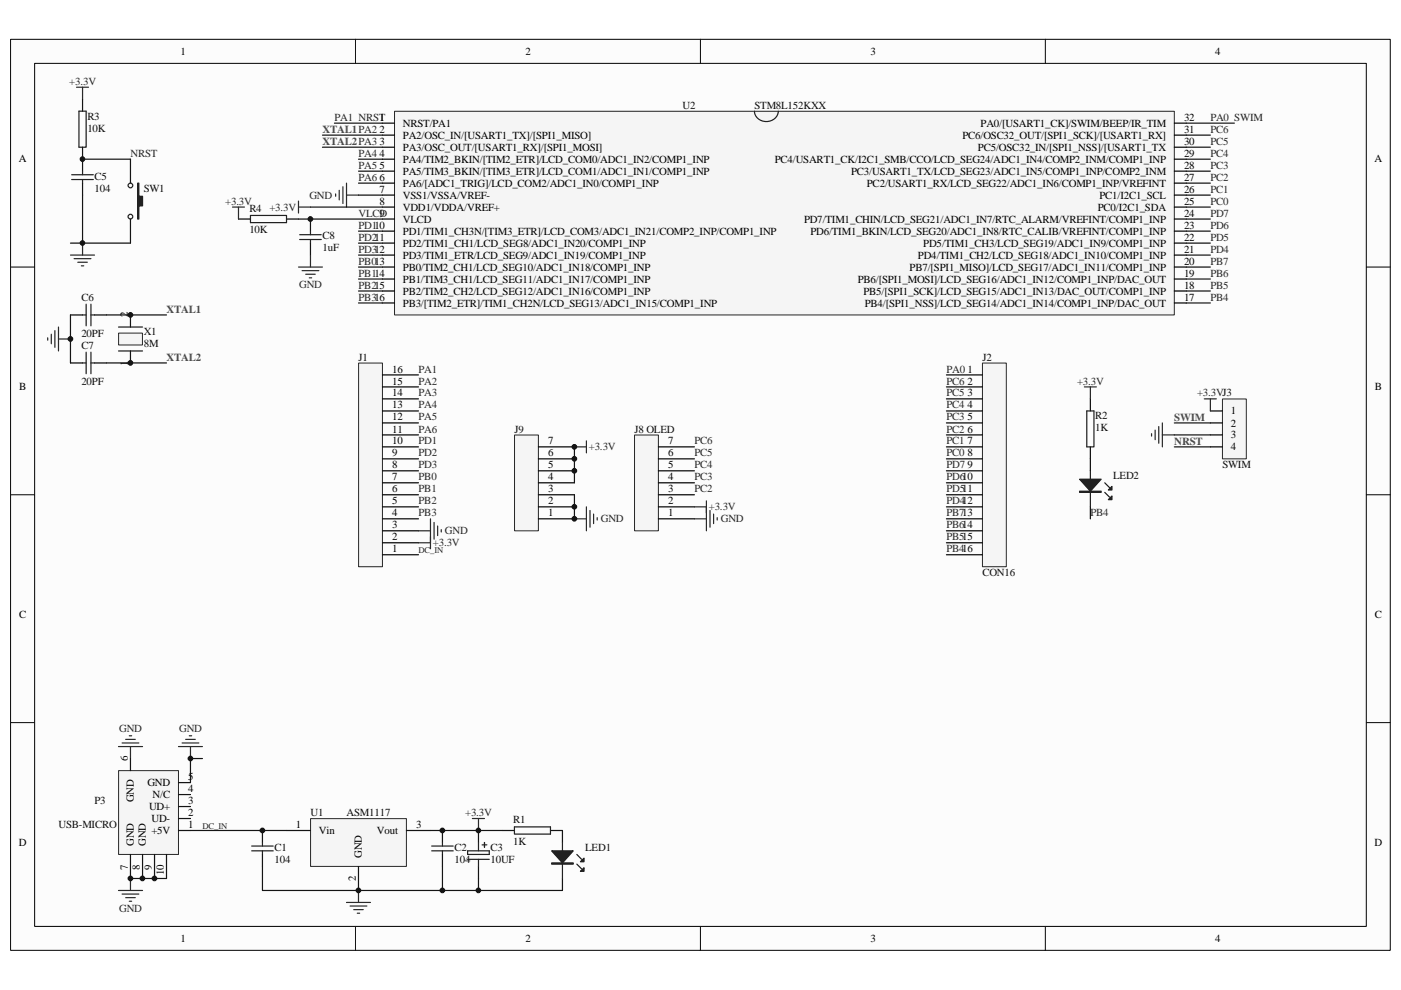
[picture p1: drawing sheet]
<svg xmlns="http://www.w3.org/2000/svg" width="297mm" height="210mm" viewBox="0 0 297 210" stroke-linecap="round" stroke-linejoin="round" font-family="sans-serif">
<path d="M2.3 8.4h292.5v193.2h-292.5z" fill="#fcfcfc"/>
<path d="M2.2 8.3h292.6v193.3h-292.6z" fill="none" stroke="#000" stroke-width=".21"/>
<path d="M7.4 13.5h282.3v183h-282.3z" fill="#fcfcfc"/>
<g fill="none" stroke="#000" stroke-width=".21">
<path d="M7.3 13.4h282.4v183.1h-282.4zM75.4 8.3v5.1M148.5 8.3v5.1M221.6 8.3v5.1M2.2 56.6h5.1M289.7 56.6h5.1M2.2 104.9h5.1M289.7 104.9h5.1M2.2 153.3h5.1M289.7 153.3h5.1M75.4 196.5v5.1M148.5 196.5v5.1"/>
<path d="M221.6 196.5v5.1"/>
</g>
<path d="M231.2 84.6v2.6M231.2 94.8v5.1M231.2 107.5v2.5" fill="none" stroke="#000" stroke-width=".25"/>
<path d="M230.4 87.2h1.5v7.6h-1.5zM231.2 99.9v7.6M234.2 104.4l1 1.1M234.2 102.4l1 1" fill="none" stroke="#1c1c1c" stroke-width=".25"/>
<g fill="#1c1c1c" stroke="#1c1c1c" stroke-width=".25">
<path d="M228.9 101.6h4.6l-2.3 2.6z"/>
<path d="M235.8 105.2v.8h-.8z"/>
<path d="M235.8 103.2v.7h-.8z"/>
<path d="M228.9 104.2h4.6v.2h-4.6z" fill-rule="evenodd"/>
</g>
<path d="M259.2 84.6h5v12.7h-5z" fill="#f5f5f5"/>
<path d="M259.2 84.6h5v12.7h-5z" fill="none" stroke="#262626" stroke-width=".21"/>
<g fill="none" stroke="#000" stroke-width=".25">
<path d="M256.6 87.2h2.6M256.6 89.7h2.6M256.6 92.2h2.6M256.6 94.8h2.6M55.6 176.1v2.6M93.8 176.1v2.6M101.4 176.1v2.6M106.5 176.1h2.6M116.7 176.1h2.5v2.6M55.6 181.2v2.6M93.8 181.2v2.6M101.4 183.8v2.5"/>
<path d="M119.2 186.3v2.6"/>
</g>
<path d="M249 89.7h7.6M249 92.2h7.6M249 94.8h7.6M91.3 176.1h15.2" fill="none" stroke="#0e0e0e" stroke-width=".25"/>
<path d="M244.2 92v.5M244.9 91.2v2.1M245.7 90.5v3.5M246.4 89.7v5.1M246.4 92.2h2.6M100.2 173.6h2.5M101.4 173.6v2.5M73.5 191.4h5M74.2 192.2h3.6M75 192.9h2M75.8 193.7h.5M76 188.9v2.5" fill="none" stroke="#262626" stroke-width=".25"/>
<g fill="none" stroke="#1c1c1c" stroke-width=".25">
<path d="M53.4 179.5h4.5M55.6 178.7v.8M91.5 179.5h4.6M93.8 178.7v.8M101.4 178.7v1.8M102.2 179.2h1M102.7 178.7v1M109.1 175.4h7.6v1.5h-7.6zM119.2 178.7v7.6M53.4 180.5h4.5M55.6 180.5v.7M91.5 180.5h4.6"/>
<path d="M93.8 180.5v.7M99.1 180.5h4.6v.7h-4.6zM99.1 182.3h4.6M101.4 182.3v1.5M122.3 183.3l1 1M122.3 181.2l1 1.1"/>
</g>
<g fill="#1c1c1c" stroke="#1c1c1c" stroke-width=".25">
<path d="M117 180.5h4.5l-2.3 2.5z"/>
<path d="M123.8 184v.8h-.7z"/>
<path d="M123.8 182v.8h-.7z"/>
<path d="M117 183h4.5v.3h-4.5z" fill-rule="evenodd"/>
</g>
<path d="M25.2 70.7h5v2.5h-5z" fill="#f5f5f5"/>
<path d="M25.1 70.7h5.1v2.5h-5.1z" fill="none" stroke="#262626" stroke-width=".21"/>
<g fill="none" stroke="#1c1c1c" stroke-width=".25">
<path d="M15.2 38.1h4.6M15.2 37.1h4.6M16.7 23.6h1.6v7.6h-1.6zM17.5 36.3v.8M17.5 38.1v.7M17.5 77h.8M17.5 66.8h.8M18.3 64.5v4.6M18.3 74.7v4.6M19.3 77h.7M19.3 66.8h.7M19.3 64.5v4.6"/>
<path d="M19.3 74.7v4.6M25.1 74.4h5.1M25.1 69.4h5.1"/>
<circle cx="27.7" cy="39.3" r=".49"/>
<circle cx="27.7" cy="45.9" r=".49"/>
</g>
<path d="M17.5 21v2.6M17.5 31.2v5.1M17.5 38.8v2.6M27.7 33.8v5M27.7 46.5v5.1M14.9 66.8h2.6M14.9 77h2.6M20 66.8h2.6M20 77h2.6M27.7 66.8v2.6M27.7 74.4v2.6" fill="none" stroke="#000" stroke-width=".25"/>
<path d="M17.5 33.8h10.2M14.9 51.6h12.8M17.5 41.4v10.2M14.9 66.8v10.2M22.6 66.8h12.7M22.6 77h12.7" fill="none" stroke="#0e0e0e" stroke-width=".25"/>
<g fill="none" stroke="#262626" stroke-width=".25">
<path d="M72.7 39.6v3.6M73.5 38.8v5.1M14.9 54.1h5.1M15.7 54.9h3.6M16.5 55.6h2M17.2 56.4h.6M17.5 51.6v2.5M71.2 41.1v.5M71.9 40.4v2M73.5 41.4h2.5M10.1 71.6v.6M10.9 70.9v2"/>
<path d="M11.6 70.1v3.6M12.4 69.4v5M12.4 71.9h2.5"/>
</g>
<path d="M29.2 38.8h.2v2.8h.8v2.1h-.8v2.8h-.2z" fill-rule="evenodd" fill="#1c1c1c" stroke="#1c1c1c" stroke-width=".25"/>
<path d="M76 77h5.1v43.2h-5.1z" fill="#f5f5f5"/>
<path d="M76 77h5.1v43.2h-5.1z" fill="none" stroke="#262626" stroke-width=".21"/>
<g fill="none" stroke="#000" stroke-width=".25">
<path d="M81.1 79.5h7.6M81.1 99.9h7.6M81.1 97.3h7.6M81.1 94.8h7.6M81.1 92.2h7.6M81.1 89.7h7.6M81.1 87.2h7.6M81.1 84.6h7.6M81.1 82.1h7.6M81.1 117.7h7.6M81.1 115.1h7.6M81.1 112.6h7.6"/>
<path d="M81.1 110h7.6M81.1 107.5h7.6M81.1 104.9h7.6M81.1 102.4h7.6"/>
</g>
<path d="M25.1 158.3h5.1M25.9 157.6h3.5M26.6 156.8h2.1M27.4 156.1h.5M27.7 158.3v2.6M37.8 158.3h5.1M38.6 157.6h3.6M39.4 156.8h2M40.1 156.1h.5M40.4 158.3v2.6" fill="none" stroke="#262626" stroke-width=".25"/>
<path d="M25.2 163.5h12.6v17.7h-12.6z" fill="#f5f5f5"/>
<path d="M25.1 163.4h12.7v17.8h-12.7z" fill="none" stroke="#262626" stroke-width=".21"/>
<path d="M27.7 160.9v2.5M37.8 168.5h2.6M37.8 171.1h2.6M37.8 173.6h2.6M37.8 176.1h2.6M37.8 166h2.6M27.7 181.2v5.1M30.2 181.2v5.1M32.8 181.2v5.1M35.3 181.2v5.1" fill="none" stroke="#000" stroke-width=".25"/>
<path d="M40.4 176.1h20.3M42.9 160.9h-2.5v5.1M27.7 186.3h7.6" fill="none" stroke="#0e0e0e" stroke-width=".25"/>
<path d="M88.7 112.6h2.6M91.3 110v5.1M92 110.8v3.6M92.8 111.6v2M93.6 112.3v.5M25.1 188.9h5.1M25.9 189.6h3.5M26.6 190.4h2.1M27.4 191.2h.5M27.7 186.3v2.6" fill="none" stroke="#262626" stroke-width=".25"/>
<path d="M208.3 77h5.1v43.2h-5.1z" fill="#f5f5f5"/>
<path d="M208.3 77h5.1v43.2h-5.1z" fill="none" stroke="#262626" stroke-width=".21"/>
<g fill="none" stroke="#000" stroke-width=".25">
<path d="M200.7 79.5h7.6M200.7 82.1h7.6M200.7 84.6h7.6M200.7 87.2h7.6M200.7 89.7h7.6M200.7 92.2h7.6M200.7 94.8h7.6M200.7 97.3h7.6M200.7 99.9h7.6M200.7 102.4h7.6M200.7 104.9h7.6M200.7 107.5h7.6"/>
<path d="M200.7 110h7.6M200.7 112.6h7.6M200.7 115.1h7.6M200.7 117.7h7.6"/>
</g>
<path d="M16.2 18.5h2.6M17.5 18.5v2.5M63.3 42.7v2.5M63.3 43.9h2.5M229.9 82.1h2.5M231.2 82.1v2.5M255.3 84.6h2.6M256.6 84.6v2.6M88.7 115.1h2.6M91.3 113.9v2.5" fill="none" stroke="#262626" stroke-width=".25"/>
<path d="M65.9 173.7h20.3v10.1h-20.3z" fill="#f5f5f5"/>
<path d="M65.8 173.6h20.4v10.2h-20.4z" fill="none" stroke="#262626" stroke-width=".21"/>
<path d="M60.7 176.1h5.1M86.2 176.1h5.1M76 183.8v5.1" fill="none" stroke="#000" stroke-width=".25"/>
<g fill="none" stroke="#0e0e0e" stroke-width=".25">
<path d="M70.9 26.1h10.2M76 33.8h5.1M76 36.3h5.1M76 38.8h5.1M251.5 33.8h5.1M251.5 36.3h5.1M251.5 38.8h5.1M251.5 28.7h5.1M251.5 31.2h5.1M76 41.4h5.1M76 49h5.1M76 51.6h5.1"/>
<path d="M76 54.1h5.1M76 56.6h5.1M76 59.2h5.1M251.5 41.4h5.1M251.5 46.5h5.1M251.5 49h5.1M251.5 51.6h5.1M251.5 54.1h5.1M251.5 56.6h5.1M251.5 59.2h5.1M251.5 43.9h5.1M76 61.7h5.1"/>
<path d="M76 64.3h5.1M251.5 61.7h5.1M251.5 64.3h5.1M55.6 183.8v5.1h45.8M93.8 183.8v5.1M101.4 186.3v2.6h17.8"/>
</g>
<path d="M83.7 23.6h165.3v43.2h-165.3z" fill="#f5f5f5"/>
<path d="M83.6 23.6h165.4v43.2h-165.4z" fill="none" stroke="#262626" stroke-width=".21"/>
<g fill="none" stroke="#000" stroke-width=".25">
<path d="M81.1 26.1h2.5M81.1 28.7h2.5M81.1 31.2h2.5M81.1 33.8h2.5M81.1 36.3h2.5M81.1 38.8h2.5M249 26.1h2.5M249 28.7h2.5M249 31.2h2.5M249 33.8h2.5M249 36.3h2.5M249 38.8h2.5"/>
<path d="M81.1 41.4h2.5M81.1 43.9h2.5M81.1 46.5h2.5M81.1 49h2.5M81.1 51.6h2.5M81.1 54.1h2.5M81.1 56.6h2.5M81.1 59.2h2.5M249 41.4h2.5M249 43.9h2.5M249 46.5h2.5M249 49h2.5"/>
<path d="M249 51.6h2.5M249 54.1h2.5M249 56.6h2.5M249 59.2h2.5M81.1 61.7h2.5M81.1 64.3h2.5M249 61.7h2.5M249 64.3h2.5"/>
</g>
<path d="M160 23.6a2.55 2.55 0 0 0 2.5 2.2 2.55 2.55 0 0 0 2.5-2.2" fill="none" stroke="#1c1c1c" stroke-width=".25"/>
<path d="M68.4 28.7h12.7M68.4 31.2h12.7M251.5 26.1h10.2M65.8 43.9h15.3" fill="none" stroke="#0e0e0e" stroke-width=".25"/>
<path d="M134.6 92.3h5v20.3h-5z" fill="#f5f5f5"/>
<path d="M134.5 92.3h5.1v20.3h-5.1z" fill="none" stroke="#262626" stroke-width=".21"/>
<path d="M139.6 99.9h7.6M139.6 97.3h7.6M139.6 94.8h7.6M139.6 110h7.6M139.6 107.5h7.6M139.6 104.9h7.6M139.6 102.4h7.6" fill="none" stroke="#000" stroke-width=".25"/>
<path d="M109.1 92.3h5v20.3h-5z" fill="#f5f5f5"/>
<path d="M109.1 92.3h5v20.3h-5z" fill="none" stroke="#262626" stroke-width=".21"/>
<path d="M50.6 46.5h2.5M60.7 46.5h2.6M65.8 46.5v2.5M65.8 51.6v2.5M114.1 99.9h7.7M114.1 97.3h7.7M114.1 94.8h7.7M114.1 110h7.7M114.1 107.5h7.7M114.1 104.9h7.7M114.1 102.4h7.7" fill="none" stroke="#000" stroke-width=".25"/>
<g fill="none" stroke="#262626" stroke-width=".25">
<path d="M49.3 43.9h2.5M50.6 43.9v2.6M63.3 56.6h5.1M64 57.4h3.6M64.8 58.2h2M65.6 58.9h.5M65.8 54.1v2.5M121.8 94.8h2.5M124.3 93.5v2.6M121.8 110h2.5M124.3 107.5v5.1M125.1 108.3v3.5"/>
<path d="M125.9 109v2.1M126.6 109.8v.5M147.2 110h2.6M147.2 107.5h2.6M149.8 106.2v6.4M150.5 108.3v3.5M151.3 109v2.1M152.1 109.8v.5"/>
</g>
<path d="M63.3 46.5h17.8M121.8 94.8v7.6M121.8 104.9v5.1" fill="none" stroke="#0e0e0e" stroke-width=".25"/>
<path d="M53.1 45.7h7.6v1.5h-7.6zM63.5 49.8h4.6M63.5 50.8h4.6M65.8 49v.8M65.8 50.8v.8" fill="none" stroke="#1c1c1c" stroke-width=".25"/>
<g fill="#0e0e0e" stroke="#0e0e0e" stroke-width=".21">
<circle cx="14.9" cy="71.9" r=".49"/>
<circle cx="17.5" cy="51.5" r=".49"/>
<circle cx="17.5" cy="33.7" r=".49"/>
<circle cx="27.7" cy="186.3" r=".49"/>
<circle cx="27.7" cy="77" r=".49"/>
<circle cx="27.7" cy="66.8" r=".49"/>
<circle cx="30.2" cy="186.3" r=".49"/>
<circle cx="32.7" cy="186.3" r=".5"/>
<circle cx="40.4" cy="160.9" r=".49"/>
<circle cx="55.6" cy="176.1" r=".49"/>
<circle cx="65.8" cy="46.5" r=".5"/>
<circle cx="76" cy="188.9" r=".5"/>
<circle cx="93.8" cy="188.9" r=".5"/>
<circle cx="93.8" cy="176.1" r=".5"/>
<circle cx="101.4" cy="188.9" r=".49"/>
<circle cx="101.4" cy="176.1" r=".49"/>
<circle cx="121.8" cy="110" r=".5"/>
<circle cx="121.8" cy="107.5" r=".5"/>
<circle cx="121.8" cy="99.9" r=".5"/>
<circle cx="121.8" cy="97.3" r=".5"/>
<circle cx="121.8" cy="94.8" r=".5"/>
</g>
<g font-size="2.3">
<text x="38.3" y="11.6">1</text>
<text x="111.4" y="11.6">2</text>
<text x="184.5" y="11.6">3</text>
<text x="257.7" y="11.6">4</text>
<text x="80.5" y="25.6">1</text>
<text x="80.5" y="28.2">2</text>
<text x="85.4" y="26.9">NRST/PA1</text>
<text x="85.4" y="29.4">PA2/OSC_IN/[USART1_TX]/[SPI1_MISO]</text>
<text x="204" y="29.4">PC6/OSC32_OUT/[SPI1_SCK]/[USART1_RX]</text>
<text x="207.9" y="26.9">PA0/[USART1_CK]/SWIM/BEEP/IR_TIM</text>
<text x="251" y="25.6">32</text>
<text x="251" y="28.2">31</text>
<text x="4" y="34.5">A</text>
<text x="80.5" y="30.7">3</text>
<text x="80.5" y="33.3">4</text>
<text x="80.5" y="35.8">5</text>
<text x="85.4" y="32">PA3/OSC_OUT/[USART1_RX]/[SPI1_MOSI]</text>
<text x="85.4" y="34.5">PA4/TIM2_BKIN/[TIM2_ETR]/LCD_COM0/ADC1_IN2/COMP1_INP</text>
<text x="164.2" y="34.5">PC4/USART1_CK/I2C1_SMB/CCO/LCD_SEG24/ADC1_IN4/COMP2_INM/COMP1_INP</text>
<text x="207.3" y="32">PC5/OSC32_IN/[SPI1_NSS]/[USART1_TX</text>
<text x="251" y="30.7">30</text>
<text x="251" y="35.8">28</text>
<text x="251" y="33.3">29</text>
<text x="291.4" y="34.5">A</text>
<text x="80.5" y="38.3">6</text>
<text x="80.5" y="40.9">7</text>
<text x="85.4" y="37.1">PA5/TIM3_BKIN/[TIM3_ETR]/LCD_COM1/ADC1_IN1/COMP1_INP</text>
<text x="85.4" y="39.6">PA6/[ADC1_TRIG]/LCD_COM2/ADC1_IN0/COMP1_INP</text>
<text x="180.5" y="37.1">PC3/USART1_TX/LCD_SEG23/ADC1_IN5/COMP1_INP/COMP2_INM</text>
<text x="183.8" y="39.6">PC2/USART1_RX/LCD_SEG22/ADC1_IN6/COMP1_INP/VREFINT</text>
<text x="251" y="38.3">27</text>
<text x="251" y="40.9">26</text>
<text x="80.5" y="43.4">8</text>
<text x="80.5" y="46">9</text>
<text x="85.4" y="42.1">VSS1/VSSA/VREF-</text>
<text x="85.4" y="44.7">VDD1/VDDA/VREF+</text>
<text x="85.4" y="47.2">VLCD</text>
<text x="170.5" y="47.2">PD7/TIM1_CHIN/LCD_SEG21/ADC1_IN7/RTC_ALARM/VREFINT/COMP1_INP</text>
<text x="232.7" y="44.7">PC0/I2C1_SDA</text>
<text x="233.1" y="42.1">PC1/I2C1_SCL</text>
<text x="251" y="46">24</text>
<text x="251" y="43.4">25</text>
<text x="85.4" y="49.8">PD1/TIM1_CH3N/[TIM3_ETR]/LCD_COM3/ADC1_IN21/COMP2_INP/COMP1_INP</text>
<text x="85.4" y="52.3">PD2/TIM1_CH1/LCD_SEG8/ADC1_IN20/COMP1_INP</text>
<text x="171.8" y="49.8">PD6/TIM1_BKIN/LCD_SEG20/ADC1_IN8/RTC_CALIB/VREFINT/COMP1_INP</text>
<text x="195.7" y="52.3">PD5/TIM1_CH3/LCD_SEG19/ADC1_IN9/COMP1_INP</text>
<text x="251" y="48.5">23</text>
<text x="251" y="51">22</text>
<text x="251" y="53.6">21</text>
<text x="85.4" y="54.9">PD3/TIM1_ETR/LCD_SEG9/ADC1_IN19/COMP1_INP</text>
<text x="85.4" y="57.4">PB0/TIM2_CH1/LCD_SEG10/ADC1_IN18/COMP1_INP</text>
<text x="85.4" y="59.9">PB1/TIM3_CH1/LCD_SEG11/ADC1_IN17/COMP1_INP</text>
<text x="181.9" y="59.9">PB6/[SPI1_MOSI]/LCD_SEG16/ADC1_IN12/COMP1_INP/DAC_OUT</text>
<text x="192.8" y="57.4">PB7/[SPI1_MISO]/LCD_SEG17/ADC1_IN11/COMP1_INP</text>
<text x="194.6" y="54.9">PD4/TIM1_CH2/LCD_SEG18/ADC1_IN10/COMP1_INP</text>
<text x="251" y="56.1">20</text>
<text x="251" y="58.7">19</text>
<text x="85.4" y="62.5">PB2/TIM2_CH2/LCD_SEG12/ADC1_IN16/COMP1_INP</text>
<text x="85.4" y="65">PB3/[TIM2_ETR]/TIM1_CH2N/LCD_SEG13/ADC1_IN15/COMP1_INP</text>
<text x="183.1" y="62.5">PB5/[SPI1_SCK]/LCD_SEG15/ADC1_IN13/DAC_OUT/COMP1_INP</text>
<text x="183.3" y="65">PB4/[SPI1_NSS]/LCD_SEG14/ADC1_IN14/COMP1_INP/DAC_OUT</text>
<text x="251" y="63.8">17</text>
<text x="251" y="61.2">18</text>
<text x="27.1" y="67.3" transform="rotate(-90 27.1 67.3)">2</text>
<text x="27.1" y="77.6" transform="rotate(-90 27.1 77.6)">1</text>
<text x="4" y="82.8">B</text>
<text x="83.1" y="81.6">15</text>
<text x="83.1" y="79">16</text>
<text x="205.1" y="79">1</text>
<text x="205.1" y="81.6">2</text>
<text x="291.5" y="82.8">B</text>
<text x="83.1" y="89.2">12</text>
<text x="83.1" y="86.6">13</text>
<text x="83.1" y="84.1">14</text>
<text x="205.1" y="84.1">3</text>
<text x="205.1" y="86.6">4</text>
<text x="205.1" y="89.2">5</text>
<text x="260.9" y="87.9">1</text>
<text x="83.1" y="94.3">10</text>
<text x="83.1" y="91.7">11</text>
<text x="116.2" y="94.3">7</text>
<text x="141.6" y="94.3">7</text>
<text x="205.1" y="91.7">6</text>
<text x="205.1" y="94.3">7</text>
<text x="260.9" y="90.5">2</text>
<text x="260.9" y="93">3</text>
<text x="260.9" y="95.5">4</text>
<text x="83.1" y="101.9">7</text>
<text x="83.1" y="99.4">8</text>
<text x="83.1" y="96.8">9</text>
<text x="116.2" y="101.9">4</text>
<text x="116.2" y="99.4">5</text>
<text x="116.2" y="96.8">6</text>
<text x="141.6" y="101.9">4</text>
<text x="141.6" y="99.4">5</text>
<text x="141.6" y="96.8">6</text>
<text x="205.1" y="96.8">8</text>
<text x="205.1" y="99.4">9</text>
<text x="83.1" y="107">5</text>
<text x="83.1" y="104.4">6</text>
<text x="116.2" y="107">2</text>
<text x="116.2" y="104.4">3</text>
<text x="141.6" y="107">2</text>
<text x="141.6" y="104.4">3</text>
<text x="83.1" y="112.1">3</text>
<text x="83.1" y="109.5">4</text>
<text x="116.2" y="109.5">1</text>
<text x="141.6" y="109.5">1</text>
<text x="83.1" y="117.2">1</text>
<text x="83.1" y="114.6">2</text>
<text x="4" y="131.1">C</text>
<text x="291.5" y="131.1">C</text>
<text x="27.1" y="161.4" transform="rotate(-90 27.1 161.4)">6</text>
<text x="31.2" y="166.8">GND</text>
<text x="39.9" y="165.5">5</text>
<text x="28.4" y="170.2" transform="rotate(-90 28.4 170.2)">GND</text>
<text x="31.6" y="171.8">UD+</text>
<text x="32.4" y="169.3">N/C</text>
<text x="39.9" y="170.6">3</text>
<text x="39.9" y="168">4</text>
<text x="39.9" y="173.1">2</text>
<text x="4" y="179.4">D</text>
<text x="28.4" y="179.5" transform="rotate(-90 28.4 179.5)">GND</text>
<text x="30.9" y="179.5" transform="rotate(-90 30.9 179.5)">GND</text>
<text x="32.1" y="174.4">UD-</text>
<text x="32.1" y="176.9">+5V</text>
<text x="39.9" y="175.6">1</text>
<text x="62.7" y="175.6">1</text>
<text x="67.6" y="176.9">Vin</text>
<text x="79.9" y="176.9">Vout</text>
<text x="88.2" y="175.6">3</text>
<text x="291.4" y="179.4">D</text>
<text x="27.1" y="184.4" transform="rotate(-90 27.1 184.4)">7</text>
<text x="29.7" y="184.4" transform="rotate(-90 29.7 184.4)">8</text>
<text x="32.2" y="184.4" transform="rotate(-90 32.2 184.4)">9</text>
<text x="34.8" y="185.6" transform="rotate(-90 34.8 185.6)">10</text>
<text x="76.7" y="182" transform="rotate(-90 76.7 182)">GND</text>
<text x="75.5" y="187" transform="rotate(-90 75.5 187)">2</text>
<text x="38.3" y="199.8">1</text>
<text x="111.4" y="199.8">2</text>
<text x="184.5" y="199.8">3</text>
<text x="257.7" y="199.8">4</text>
</g>
<g font-size="2.3" fill="#262626">
<text x="14.7" y="18">+3.3V</text>
<text x="70.9" y="25.6">PA1 NRST</text>
<text x="256.6" y="28.2">PC6</text>
<text x="256.6" y="25.6">PA0 SWIM</text>
<text x="27.7" y="33.3">NRST</text>
<text x="76" y="33.3">PA4</text>
<text x="76" y="35.8">PA5</text>
<text x="256.6" y="35.8">PC3</text>
<text x="256.6" y="33.3">PC4</text>
<text x="256.6" y="30.7">PC5</text>
<text x="76" y="38.3">PA6</text>
<text x="256.6" y="40.9">PC1</text>
<text x="256.6" y="38.3">PC2</text>
<text x="47.7" y="43.4">+3.3V</text>
<text x="57.1" y="44.7">+3.3V</text>
<text x="65.6" y="42.1">GND</text>
<text x="76" y="46">VLCD</text>
<text x="256.6" y="46">PD7</text>
<text x="256.6" y="43.4">PC0</text>
<text x="76" y="48.5">PD110</text>
<text x="76" y="51">PD211</text>
<text x="76" y="53.6">PD312</text>
<text x="256.6" y="53.6">PD4</text>
<text x="256.6" y="51">PD5</text>
<text x="256.6" y="48.5">PD6</text>
<text x="76" y="56.1">PB013</text>
<text x="76" y="58.7">PB114</text>
<text x="256.6" y="58.7">PB6</text>
<text x="256.6" y="56.1">PB7</text>
<text x="63.4" y="61.2">GND</text>
<text x="76" y="61.2">PB215</text>
<text x="76" y="63.8">PB316</text>
<text x="256.6" y="63.8">PB4</text>
<text x="256.6" y="61.2">PB5</text>
<text x="88.7" y="79">PA1</text>
<text x="88.7" y="81.6">PA2</text>
<text x="200.7" y="81.6">PC6</text>
<text x="200.7" y="79">PA0</text>
<text x="228.4" y="81.6">+3.3V</text>
<text x="88.7" y="84.1">PA3</text>
<text x="88.7" y="86.6">PA4</text>
<text x="88.7" y="89.2">PA5</text>
<text x="200.7" y="89.2">PC3</text>
<text x="200.7" y="86.6">PC4</text>
<text x="200.7" y="84.1">PC5</text>
<text x="253.8" y="84.1">+3.3VJ3</text>
<text x="88.7" y="91.7">PA6</text>
<text x="88.7" y="94.3">PD1</text>
<text x="124.9" y="95.5">+3.3V</text>
<text x="147.2" y="94.3">PC6</text>
<text x="200.7" y="94.3">PC1</text>
<text x="200.7" y="91.7">PC2</text>
<text x="88.7" y="101.9">PB0</text>
<text x="88.7" y="96.8">PD2</text>
<text x="88.7" y="99.4">PD3</text>
<text x="147.2" y="101.9">PC3</text>
<text x="147.2" y="99.4">PC4</text>
<text x="147.2" y="96.8">PC5</text>
<text x="200.7" y="101.9">PD610</text>
<text x="200.7" y="99.4">PD7</text>
<text x="200.7" y="96.8">PC0</text>
<text x="88.7" y="104.4">PB1</text>
<text x="88.7" y="107">PB2</text>
<text x="147.2" y="104.4">PC2</text>
<text x="200.7" y="107">PD412</text>
<text x="200.7" y="104.4">PD511</text>
<text x="88.7" y="109.5">PB3</text>
<text x="94.3" y="113.3">GND</text>
<text x="127.4" y="110.8">GND</text>
<text x="150.3" y="108.2">+3.3V</text>
<text x="152.8" y="110.8">GND</text>
<text x="200.7" y="112.1">PB614</text>
<text x="200.7" y="109.5">PB713</text>
<text x="231.2" y="109.5">PB4</text>
<text x="91.8" y="115.9">+3.3V</text>
<text x="200.7" y="117.2">PB416</text>
<text x="200.7" y="114.6">PB515</text>
<text x="25.3" y="155.3">GND</text>
<text x="38" y="155.3">GND</text>
<text x="98.6" y="173.1">+3.3V</text>
<text x="25.3" y="193.4">GND</text>
</g>
<g font-size="2.3" fill="#0e0e0e">
<text x="144.7" y="23.1">U2</text>
<text x="160" y="23.1">STM8L152KXX</text>
<text x="18.5" y="25.4">R3</text>
<text x="18.5" y="27.9">10K</text>
<text x="20" y="38.1">C5</text>
<text x="20" y="40.6">104</text>
<text x="30.5" y="40.6">SW1</text>
<text x="52.9" y="44.9">R4</text>
<text x="52.9" y="49.5">10K</text>
<text x="68.4" y="50.8">C8</text>
<text x="68.4" y="53.3">1uF</text>
<text x="17.2" y="63.8">C6</text>
<text x="17.2" y="71.4">20PF</text>
<text x="30.5" y="71.1">X1</text>
<text x="17.2" y="73.9">C7</text>
<text x="30.5" y="73.7">8M</text>
<text x="76" y="76.5">J1</text>
<text x="208.3" y="76.5">J2</text>
<text x="17.2" y="81.6">20PF</text>
<text x="232.2" y="88.9">R2</text>
<text x="109.1" y="91.7">J9</text>
<text x="134.5" y="91.7">J8 OLED</text>
<text x="232.2" y="91.5">1K</text>
<text x="236" y="101.6">LED2</text>
<text x="259.2" y="99.4">SWIM</text>
<text x="208.3" y="122.2">CON16</text>
<text x="20" y="170.6">P3</text>
<text x="65.8" y="173.1">U1</text>
<text x="73.5" y="173.1">ASM1117</text>
<text x="12.4" y="175.6">USB-MICRO</text>
<text x="108.8" y="174.6">R1</text>
<text x="108.8" y="179.2">1K</text>
<text x="58.2" y="180.5">C1</text>
<text x="58.2" y="183">104</text>
<text x="96.4" y="180.5">C2</text>
<text x="96.4" y="183">104</text>
<text x="104" y="180.5">C3</text>
<text x="104" y="183">10UF</text>
<text x="124.1" y="180.5">LED1</text>
</g>
<g font-size="2.3" fill="#4c4c4c">
<text x="68.4" y="28.2">XTAL1PA2</text>
<text x="68.4" y="30.7">XTAL2PA3</text>
<text x="35.3" y="66.3">XTAL1</text>
<text x="35.3" y="76.5">XTAL2</text>
<text x="249" y="89.2">SWIM</text>
<text x="249" y="94.3">NRST</text>
</g>
<g font-size="1.8" fill="#262626">
<text x="88.7" y="117.3">DC_IN</text>
<text x="42.9" y="175.7">DC_IN</text>
</g>
</svg>
